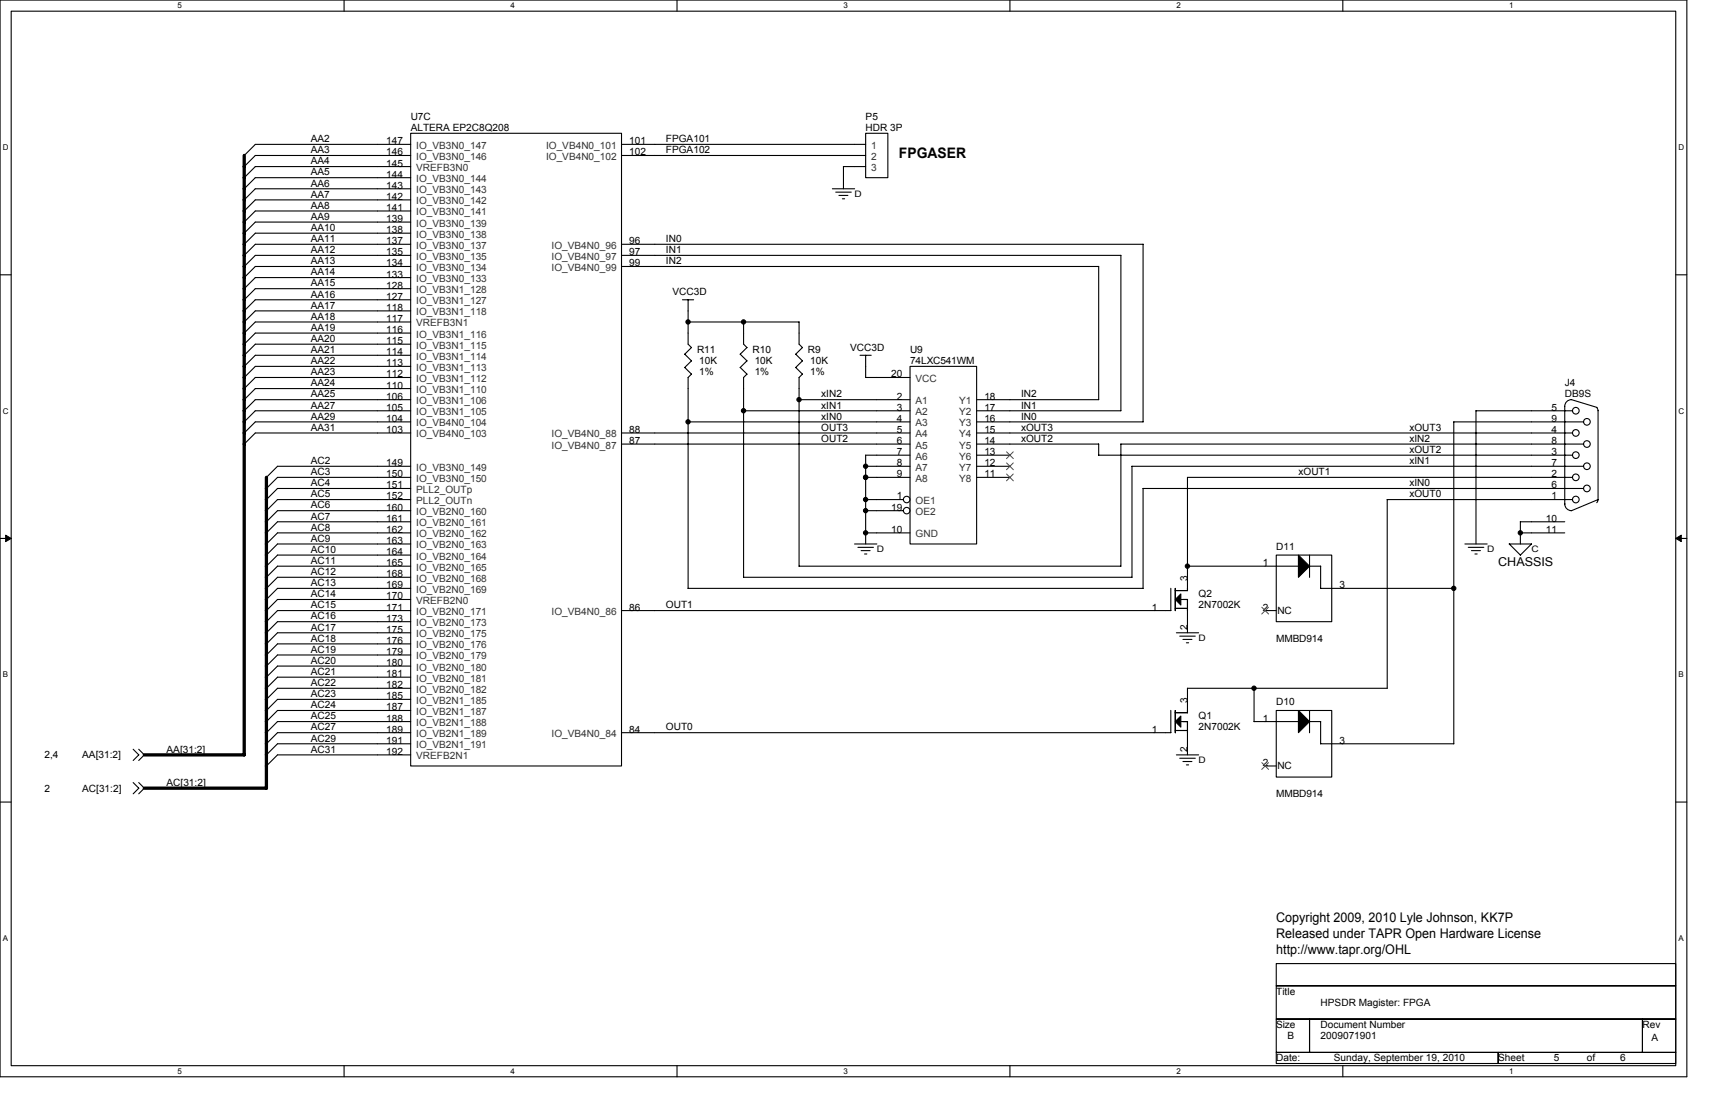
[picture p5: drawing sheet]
<svg xmlns="http://www.w3.org/2000/svg" width="432mm" height="279mm" viewBox="0 0 432 279" stroke-linecap="round" stroke-linejoin="round" font-family="sans-serif">
<path d="M0 0h424.7v271h-424.7zM2.8 2.8h419.1v265.4h-419.1z" fill="none" stroke="#000" stroke-width=".28"/>
<g fill="#fff">
<path d="M44.7 .3h1.1v2.2h-1.1z"/>
<path d="M44.7 268.5h1.1v2.3h-1.1z"/>
</g>
<path d="M86.6 0v2.8M86.6 268.2v2.8" fill="none" stroke="#000" stroke-width=".28"/>
<g fill="#fff">
<path d="M128.5 .3h1.2v2.2h-1.2z"/>
<path d="M128.5 268.5h1.2v2.3h-1.2z"/>
</g>
<path d="M170.5 0v2.8M170.5 268.2v2.8" fill="none" stroke="#000" stroke-width=".28"/>
<g fill="#fff">
<path d="M212.4 .3h1.1v2.2h-1.1z"/>
<path d="M212.4 268.5h1.1v2.3h-1.1z"/>
</g>
<path d="M254.3 0v2.8M254.3 268.2v2.8" fill="none" stroke="#000" stroke-width=".28"/>
<g fill="#fff">
<path d="M296.2 .3h1.1v2.2h-1.1z"/>
<path d="M296.2 268.5h1.1v2.3h-1.1z"/>
</g>
<path d="M338.1 0v2.8M338.1 268.2v2.8" fill="none" stroke="#000" stroke-width=".28"/>
<g fill="#fff">
<path d="M380 .3h1.1v2.2h-1.1z"/>
<path d="M380 268.5h1.1v2.3h-1.1z"/>
<path d="M.7 36h1.5v2.2h-1.5z"/>
<path d="M422.6 36h1.5v2.2h-1.5z"/>
<path d="M.7 102.3h1.5v2.3h-1.5z"/>
<path d="M422.6 102.3h1.5v2.3h-1.5z"/>
</g>
<path d="M0 69.2h2.8M421.9 69.2h2.8" fill="none" stroke="#000" stroke-width=".28"/>
<g fill="#fff">
<path d="M.7 168.7h1.4v2.2h-1.4z"/>
<path d="M422.6 168.7h1.3v2.2h-1.3z"/>
</g>
<path d="M0 135.5h2.8M421.9 135.5h2.8" fill="none" stroke="#000" stroke-width=".28"/>
<path d="M1.4 134.7l1.4 .8-1.4 .8zM421.9 135.5l1.4-.8v1.6z" fill="#000" stroke="#000" stroke-width=".25"/>
<g fill="#fff">
<path d="M.7 235.1h1.4v2.2h-1.4z"/>
<path d="M422.6 235.1h1.4v2.2h-1.4z"/>
</g>
<g fill="none" stroke="#000" stroke-width=".28">
<path d="M103.4 33.5h53.1v159.3h-53.1zM103.4 36.3h-39.1l-2.8 2.9M103.4 39.1h-39.1l-2.8 2.9M156.5 36.3h61.5M156.5 39.1h61.5M218 33.5h5.5v11.2h-5.5zM103.4 47.5h-39.1l-2.8 2.8M103.4 41.9h-39.1l-2.8 2.8M103.4 58.7h-39.1l-2.8 2.8M103.4 55.9h-39.1l-2.8 2.8M103.4 53.1h-39.1l-2.8 2.8M103.4 50.3h-39.1l-2.8 2.8"/>
<path d="M103.4 44.7h-39.1l-2.8 2.8M209.6 47.5h5.6M210.4 48.4h3.9M211.2 49.2h2.3M212.1 50h.6M218 41.9h-5.7l.1 5.6M103.4 75.5h-39.1l-2.8 2.8M103.4 69.9h-39.1l-2.8 2.8M103.4 67.1h-39.1l-2.8 2.8M103.4 64.3h-39.1l-2.8 2.8M103.4 61.5h-39.1l-2.8 2.8M103.4 78.3h-39.1l-2.8 2.8"/>
<path d="M103.4 72.7h-39.1l-2.8 2.8M156.5 64.3h125.7v39.1h-36.3M156.5 61.5h131.3v44.7h-41.9M156.5 67.1h120.1M171.8 75.5h2.8M173.2 75.5v11.1l.9 .9-1.7 1.7M276.6 67.1v33.5h-30.7M103.4 89.4h-39.1l-2.8 2.8M103.4 97.8h-39.1l-2.8 2.8M103.4 95h-39.1l-2.8 2.8M103.4 92.2h-39.1l-2.8 2.8M103.4 86.6h-39.1l-2.8 2.9"/>
<path d="M103.4 83.8h-39.1l-2.8 2.9M103.4 81h-39.1l-2.8 2.9M172.4 89.2l1.7 1.6-1.7 1.7 1.7 1.7-.9 .8v53.1h114.6v-25.2l110.9 .1M173.2 81h28M186.4 89.2l1.7 1.6-1.7 1.7 1.7 1.7-.9 .8v50.3h97.8v-28M187.2 81v5.6l.9 .9-1.7 1.7M200.3 89.2l1.8 1.6-1.8 1.7 1.8 1.7-.9 .8v47.5h81v-30.7M201.2 81v5.6l.9 .9-1.8 1.7M216.5 89.4h2.9M217.9 95h11.2M218 89.4v5.6M229.1 92.2h16.8v44.7h-16.8z"/>
<path d="M103.4 103.4h-39.1l-2.8 2.8M103.4 106.2h-39.1l-2.8 2.8M103.4 109h-39.1l-2.8 2.8M103.4 117.4h-33.6l-2.7 2.8M103.4 100.6h-39.1l-2.8 2.8M156.5 109h72.6M156.5 111.8h72.6M173.2 106.2h55.9M187.2 103.4h41.9M201.2 100.6h27.9M217.9 114.6h11.2M217.9 117.4h11.2"/>
<path d="M218 114.6v22.3M245.9 109h150M245.9 111.8h30.7v2.8M245.9 114.6h8.4M245.9 117.4h8.4M276.6 114.6h119.3M282.2 111.8h116.5M285 117.4h113.7M371.6 103.4h24.3M371.6 103.4v33.5M398.7 106.2h-32.7v81M402 102.6l.4 .8v22.4l-6.8 2.8"/>
<path d="M402.1 102.6l-6.5-2a1.65 1.65 0 0 0-1.6 1.7v24.6M103.4 136.9h-33.6l-2.7 2.8M103.4 120.2h-33.6l-2.7 2.8M103.4 123h-33.6l-2.7 2.8M103.4 125.8h-33.6l-2.7 2.8M103.4 131.3h-33.6l-2.7 2.9M103.4 134.1h-33.6l-2.7 2.8M103.4 128.5h-33.6l-2.7 2.9M103.4 139.7h-33.6l-2.7 2.8M215.2 136.9h5.6M216 137.8h3.9M216.8 138.6h2.3"/>
<path d="M217.7 139.4h.5M217.9 120.2h11.2M217.9 125.8h9.6M217.9 134.1h11.2M217.9 128.5h9.6M245.9 120.2h8.4M321.3 139.7h14v16.8h-14zM329.7 139.7v5.6M349.2 125.8h46.7M349.3 125.7v47.5h-50.3v6.2h-3.1M368.8 136.9h5.6M369.7 137.8h3.9"/>
<path d="M370.5 138.6h2.2M371.3 139.4h.6M382.8 131.3h11.2M382.8 134.1h11.2M382.8 139.7l-2.8-2.8h5.6l-2.8 2.8M382.8 131.3v5.6M394 126.9a1.69 1.69 0 0 0 1.6 1.6M395.9 120.2h-96.9v28.5h-3.1M402.4 125.7l-.4 .8M103.4 156.5h-33.5l-2.8 2.8M103.4 159.3h-33.6l-2.7 2.8M103.4 142.5h-33.6l-2.7 2.8"/>
<path d="M103.4 145.3h-33.6l-2.7 2.8M103.4 148.1h-33.6l-2.7 2.8M103.4 153.7h-33.6l-2.7 2.8M103.4 150.9h-33.6l-2.7 2.8M156.5 153.7h138.3M294.8 148.1v5.6M295.9 148.1v5.6M295.9 153.1h3.1M296.2 159.3h5.6M297.3 150.9h1.7v8.4M299 142.5h27.9M318.5 153.7h2.8"/>
<path d="M329.7 142.5h2.8v5.6h33.6M103.4 164.9h-33.5l-2.8 2.8M103.4 173.2h-33.6l-2.7 2.9M103.4 176h-33.6l-2.7 2.9M103.4 178.8h-33.6l-2.7 2.9M103.4 162.1h-33.6l-2.7 2.8M103.4 167.7h-33.6l-2.7 2.8M103.4 170.5h-33.6l-2.7 2.8M294.8 178.8v5.6M295.9 178.8v5.6M297 160.1h3.9M297.8 161h2.3"/>
<path d="M298.7 161.8h.6M315.7 173.2v8.4h11.2M321.3 178.8h14v16.8h-14zM329.7 178.8v5.6M33.5 188.6l1.4 1.4-1.4 1.4M33.5 197l1.4 1.4-1.4 1.4M34.9 188.6l1.4 1.4-1.4 1.4M34.9 197l1.4 1.4-1.4 1.4M103.4 190h-33.6l-2.7 2.8M103.4 181.6h-33.6l-2.7 2.8M103.4 187.2h-33.6l-2.7 2.8M103.4 184.4h-33.6l-2.7 2.8"/>
<path d="M156.5 184.4h138.3M295.9 183.9h3.1M296.2 190h5.6M297 190.9h3.9M297.3 181.6h1.7v8.4M297.8 191.7h2.3M298.7 192.5h.6M318.5 192.8h2.8M329.7 181.6h2.8v5.6M332.5 187.2h33.5M0 201.9h2.8M421.9 201.9h2.8"/>
<path d="M321.3 242.5h100.6v5.6h-100.6zM321.3 248.1h100.6v8.4h-100.6zM321.3 256.5h8.4v8.4h-8.4zM329.7 256.5h83.8v8.4h-83.8zM413.5 256.5h8.4v8.4h-8.4zM321.3 264.9h55.9v2.8h-55.9zM377.2 264.9h44.7v2.8h-44.7z"/>
<circle cx="396.8" cy="109" r=".84"/>
<circle cx="396.8" cy="114.6" r=".84"/>
<circle cx="396.8" cy="103.4" r=".84"/>
<circle cx="399.6" cy="117.4" r=".84"/>
<circle cx="399.6" cy="111.8" r=".84"/>
<circle cx="399.6" cy="106.2" r=".84"/>
<circle cx="228.3" cy="125.7" r=".82"/>
<circle cx="228.3" cy="128.5" r=".82"/>
<circle cx="396.8" cy="120.1" r=".84"/>
<circle cx="396.8" cy="125.7" r=".84"/>
<circle cx="399.6" cy="122.9" r=".84"/>
</g>
<g fill="#000" stroke="#000" stroke-width=".28">
<path d="M295.9 150.9l1.4-1.4v2.8z" fill-rule="evenodd"/>
<path d="M326.9 139.7l2.8 2.8-2.8 2.8z" fill-rule="evenodd"/>
<path d="M295.9 181.6l1.4-1.4v2.8z" fill-rule="evenodd"/>
<path d="M326.9 178.8l2.8 2.8-2.8 2.8z" fill-rule="evenodd"/>
<circle cx="173.2" cy="81" r=".54"/>
<circle cx="187.2" cy="81" r=".54"/>
<circle cx="173.2" cy="106.2" r=".54"/>
<circle cx="187.2" cy="103.4" r=".54"/>
<circle cx="201.2" cy="100.6" r=".54"/>
<circle cx="217.9" cy="117.4" r=".54"/>
<circle cx="217.9" cy="120.1" r=".54"/>
<circle cx="217.9" cy="125.7" r=".54"/>
<circle cx="217.9" cy="128.5" r=".54"/>
<circle cx="217.9" cy="134.1" r=".54"/>
<circle cx="382.8" cy="134.1" r=".54"/>
<circle cx="299" cy="142.5" r=".54"/>
<circle cx="366" cy="148.1" r=".54"/>
<circle cx="315.7" cy="173.2" r=".54"/>
</g>
<path d="M253.4 113.7l1.7 1.7M253.4 116.5l1.7 1.7M253.4 119.3l1.7 1.7M255.1 113.7l-1.7 1.7M255.1 116.5l-1.7 1.7M255.1 119.3l-1.7 1.7M317.7 152.8l1.7 1.8M319.4 152.8l-1.7 1.8M317.7 192l1.7 1.7M319.4 192l-1.7 1.7" fill="none" stroke="#4c4c4c" stroke-width=".25"/>
<path d="M61.5 39.1v150.9h-25.2M67.1 120.1v78.3h-30.8" fill="none" stroke="#000" stroke-width=".83"/>
<text font-size="3.6" x="226.3" y="39.7">FPGASER</text>
<g font-size="3.3">
<text x="321.3" y="232.1">Copyright 2009, 2010 Lyle Johnson, KK7P</text>
<text x="321.3" y="236.1">Released under TAPR Open Hardware License</text>
<text x="321.3" y="240.1">http://www.tapr.org/OHL</text>
</g>
<text font-size="3.1" x="377.2" y="142.5">CHASSIS</text>
<g font-size="2.5">
<text x="78.3" y="35.8">AA2</text>
<text x="103.4" y="30.2">U7C</text>
<text x="103.4" y="33">ALTERA EP2C8Q208</text>
<text x="167.7" y="35.8">FPGA101</text>
<text x="218" y="30.2">P5</text>
<text x="218" y="33">HDR 3P</text>
<text x="78.3" y="38.6">AA3</text>
<text x="78.3" y="41.4">AA4</text>
<text x="97.3" y="39.1">146</text>
<text x="97.3" y="36.3">147</text>
<text x="97.3" y="41.9">145</text>
<text x="158.4" y="36.3">101</text>
<text x="158.4" y="39.1">102</text>
<text x="167.7" y="38.6">FPGA102</text>
<text x="78.3" y="44.2">AA5</text>
<text x="78.3" y="47">AA6</text>
<text x="97.3" y="47.5">143</text>
<text x="97.3" y="44.7">144</text>
<text x="78.3" y="49.8">AA7</text>
<text x="78.3" y="52.6">AA8</text>
<text x="97.3" y="53.1">141</text>
<text x="97.3" y="50.3">142</text>
<text x="78.3" y="58.1">AA10</text>
<text x="78.3" y="55.3">AA9</text>
<text x="97.3" y="58.7">138</text>
<text x="97.3" y="55.9">139</text>
<text x="78.3" y="60.9">AA11</text>
<text x="78.3" y="63.7">AA12</text>
<text x="97.3" y="64.3">135</text>
<text x="97.3" y="61.5">137</text>
<text x="158.4" y="61.5">96</text>
<text x="158.4" y="64.3">97</text>
<text x="167.7" y="63.7">IN1</text>
<text x="167.7" y="60.9">IN0</text>
<text x="78.3" y="69.3">AA14</text>
<text x="78.3" y="66.5">AA13</text>
<text x="97.3" y="69.8">133</text>
<text x="97.3" y="67.1">134</text>
<text x="158.4" y="67.1">99</text>
<text x="167.7" y="66.5">IN2</text>
<text x="78.3" y="77.7">AA17</text>
<text x="78.3" y="74.9">AA16</text>
<text x="78.3" y="72.1">AA15</text>
<text x="97.3" y="75.4">127</text>
<text x="97.3" y="72.6">128</text>
<text x="169.3" y="74.4">VCC3D</text>
<text x="78.3" y="80.5">AA18</text>
<text x="78.3" y="83.3">AA19</text>
<text x="97.3" y="83.8">116</text>
<text x="97.3" y="78.2">118</text>
<text x="97.3" y="81">117</text>
<text x="78.3" y="86.1">AA20</text>
<text x="78.3" y="88.9">AA21</text>
<text x="97.3" y="89.4">114</text>
<text x="97.3" y="86.6">115</text>
<text x="175.5" y="88.9">R11</text>
<text x="189.5" y="88.9">R10</text>
<text x="203.4" y="88.9">R9</text>
<text x="214" y="88.3">VCC3D</text>
<text x="229.1" y="88.9">U9</text>
<text x="78.3" y="91.7">AA22</text>
<text x="78.3" y="94.5">AA23</text>
<text x="97.3" y="95">112</text>
<text x="97.3" y="92.2">113</text>
<text x="176" y="91.7">10K</text>
<text x="176" y="94.5">1%</text>
<text x="190" y="91.7">10K</text>
<text x="190" y="94.5">1%</text>
<text x="204" y="91.7">10K</text>
<text x="204" y="94.5">1%</text>
<text x="224.4" y="95">20</text>
<text x="229.1" y="91.7">74LXC541WM</text>
<text x="78.3" y="100.1">AA25</text>
<text x="78.3" y="97.3">AA24</text>
<text x="97.3" y="100.6">106</text>
<text x="97.3" y="97.8">110</text>
<text x="206.8" y="100.1">xIN2</text>
<text x="225.8" y="100.6">2</text>
<text x="247.8" y="100.6">18</text>
<text x="257.1" y="100.1">IN2</text>
<text x="394" y="97.3">J4</text>
<text x="394" y="100.1">DB9S</text>
<text x="78.3" y="102.8">AA27</text>
<text x="78.3" y="105.6">AA29</text>
<text x="97.3" y="103.4">105</text>
<text x="97.3" y="106.2">104</text>
<text x="206.8" y="105.6">xIN0</text>
<text x="206.8" y="102.8">xIN1</text>
<text x="225.8" y="103.4">3</text>
<text x="225.8" y="106.2">4</text>
<text x="247.8" y="103.4">17</text>
<text x="247.8" y="106.2">16</text>
<text x="257.1" y="102.8">IN1</text>
<text x="257.1" y="105.6">IN0</text>
<text x="390.6" y="103.4">5</text>
<text x="390.6" y="106.2">9</text>
<text x="78.3" y="108.4">AA31</text>
<text x="97.3" y="109">103</text>
<text x="158.4" y="111.8">87</text>
<text x="158.4" y="109">88</text>
<text x="206.8" y="108.4">OUT3</text>
<text x="206.8" y="111.2">OUT2</text>
<text x="225.8" y="109">5</text>
<text x="225.8" y="111.8">6</text>
<text x="247.8" y="109">15</text>
<text x="247.8" y="111.8">14</text>
<text x="257.1" y="108.4">xOUT3</text>
<text x="257.1" y="111.2">xOUT2</text>
<text x="354.9" y="111.2">xIN2</text>
<text x="354.9" y="108.4">xOUT3</text>
<text x="390.6" y="109">4</text>
<text x="390.6" y="111.8">8</text>
<text x="78.3" y="116.8">AC2</text>
<text x="78.3" y="119.6">AC3</text>
<text x="97.3" y="117.3">149</text>
<text x="225.8" y="114.6">7</text>
<text x="225.8" y="117.3">8</text>
<text x="247.8" y="114.6">13</text>
<text x="247.8" y="117.3">12</text>
<text x="326.9" y="119.6">xOUT1</text>
<text x="354.9" y="116.8">xIN1</text>
<text x="354.9" y="114">xOUT2</text>
<text x="390.6" y="114.6">3</text>
<text x="390.6" y="117.3">7</text>
<text x="78.3" y="122.4">AC4</text>
<text x="78.3" y="125.2">AC5</text>
<text x="97.3" y="120.1">150</text>
<text x="97.3" y="125.7">152</text>
<text x="97.3" y="122.9">151</text>
<text x="225.8" y="120.1">9</text>
<text x="225.8" y="125.7">1</text>
<text x="247.8" y="120.1">11</text>
<text x="354.9" y="125.2">xOUT0</text>
<text x="354.9" y="122.4">xIN0</text>
<text x="390.6" y="120.1">2</text>
<text x="390.6" y="122.9">6</text>
<text x="390.6" y="125.7">1</text>
<text x="78.3" y="128">AC6</text>
<text x="78.3" y="130.8">AC7</text>
<text x="97.3" y="128.5">160</text>
<text x="97.3" y="131.3">161</text>
<text x="224.4" y="128.5">19</text>
<text x="389.2" y="131.3">10</text>
<text x="78.3" y="136.4">AC9</text>
<text x="78.3" y="133.6">AC8</text>
<text x="97.3" y="134.1">162</text>
<text x="97.3" y="136.9">163</text>
<text x="224.4" y="134.1">10</text>
<text x="389.2" y="134.1">11</text>
<text x="78.3" y="139.2">AC10</text>
<text x="78.3" y="142">AC11</text>
<text x="97.3" y="139.7">164</text>
<text x="97.3" y="142.5">165</text>
<text x="318" y="142.5">1</text>
<text x="321.3" y="138.3">D11</text>
<text x="78.3" y="147.6">AC13</text>
<text x="78.3" y="144.8">AC12</text>
<text x="97.3" y="145.3">168</text>
<text x="97.3" y="148.1">169</text>
<text x="299" y="146.2" transform="rotate(-90 299 146.2)">3</text>
<text x="337.2" y="148.1">3</text>
<text x="78.3" y="150.3">AC14</text>
<text x="78.3" y="155.9">AC16</text>
<text x="78.3" y="153.1">AC15</text>
<text x="97.3" y="153.7">171</text>
<text x="97.3" y="150.9">170</text>
<text x="158.4" y="153.7">86</text>
<text x="167.7" y="153.1">OUT1</text>
<text x="290" y="153.7">1</text>
<text x="301.8" y="150.3">Q2</text>
<text x="301.8" y="153.1">2N7002K</text>
<text x="318" y="153.7">2</text>
<text x="321.6" y="154.5">NC</text>
<text x="78.3" y="158.7">AC17</text>
<text x="78.3" y="161.5">AC18</text>
<text x="97.3" y="156.5">173</text>
<text x="97.3" y="159.3">175</text>
<text x="299" y="158.6" transform="rotate(-90 299 158.6)">2</text>
<text x="321.3" y="161.5">MMBD914</text>
<text x="78.3" y="164.3">AC19</text>
<text x="78.3" y="167.1">AC20</text>
<text x="97.3" y="162.1">176</text>
<text x="97.3" y="164.8">179</text>
<text x="97.3" y="167.6">180</text>
<text x="78.3" y="169.9">AC21</text>
<text x="78.3" y="172.7">AC22</text>
<text x="97.3" y="173.2">182</text>
<text x="97.3" y="170.4">181</text>
<text x="78.3" y="175.5">AC23</text>
<text x="78.3" y="178.3">AC24</text>
<text x="97.3" y="176">185</text>
<text x="97.3" y="178.8">187</text>
<text x="299" y="176.9" transform="rotate(-90 299 176.9)">3</text>
<text x="321.3" y="177.4">D10</text>
<text x="78.3" y="183.9">AC27</text>
<text x="78.3" y="181.1">AC25</text>
<text x="97.3" y="181.6">188</text>
<text x="97.3" y="184.4">189</text>
<text x="158.4" y="184.4">84</text>
<text x="167.7" y="183.9">OUT0</text>
<text x="290" y="184.4">1</text>
<text x="301.8" y="181.1">Q1</text>
<text x="301.8" y="183.9">2N7002K</text>
<text x="318" y="181.6">1</text>
<text x="11.2" y="190.9">2,4</text>
<text x="20.7" y="190.9">AA[31:2]</text>
<text x="41.9" y="189.5">AA[31:2]</text>
<text x="78.3" y="186.7">AC29</text>
<text x="78.3" y="189.5">AC31</text>
<text x="97.3" y="187.2">191</text>
<text x="97.3" y="190">192</text>
<text x="299" y="189.3" transform="rotate(-90 299 189.3)">2</text>
<text x="337.2" y="187.2">3</text>
<text x="41.9" y="197.8">AC[31:2]</text>
<text x="318" y="192.8">2</text>
<text x="321.6" y="193.7">NC</text>
<text x="11.2" y="199.2">2</text>
<text x="20.7" y="199.2">AC[31:2]</text>
<text x="321.3" y="200.6">MMBD914</text>
<text x="321.3" y="250.4">Title</text>
<text x="332.5" y="253.2">HPSDR Magister: FPGA</text>
<text x="321.3" y="258.8">Size</text>
<text x="324.1" y="261.6">B</text>
<text x="332.5" y="258.8">Document Number</text>
<text x="332.5" y="261.6">2009071901</text>
<text x="413.5" y="258.8">Rev</text>
<text x="415.8" y="262.1">A</text>
<text x="321.3" y="267.1">Date:</text>
<text x="335.9" y="267.1">Sunday, September 19, 2010</text>
<text x="377.2" y="267.1">Sheet</text>
<text x="391.2" y="267.1">5</text>
<text x="399.6" y="267.1">of</text>
<text x="407.9" y="267.1">6</text>
</g>
<g font-size="2.5" fill="#333">
<text x="104.8" y="40.3">IO_VB3N0_146</text>
<text x="104.8" y="37.5">IO_VB3N0_147</text>
<text x="137.5" y="37.5">IO_VB4N0_101</text>
<text x="137.5" y="40.3">IO_VB4N0_102</text>
<text x="219.4" y="37.5">1</text>
<text x="219.4" y="40.3">2</text>
<text x="104.8" y="45.8">IO_VB3N0_144</text>
<text x="104.8" y="43.1">VREFB3N0</text>
<text x="219.4" y="43.1">3</text>
<text x="104.8" y="51.4">IO_VB3N0_142</text>
<text x="104.8" y="48.6">IO_VB3N0_143</text>
<text x="104.8" y="59.8">IO_VB3N0_138</text>
<text x="104.8" y="57">IO_VB3N0_139</text>
<text x="104.8" y="54.2">IO_VB3N0_141</text>
<text x="104.8" y="65.4">IO_VB3N0_135</text>
<text x="104.8" y="62.6">IO_VB3N0_137</text>
<text x="138.9" y="62.6">IO_VB4N0_96</text>
<text x="138.9" y="65.4">IO_VB4N0_97</text>
<text x="104.8" y="71">IO_VB3N0_133</text>
<text x="104.8" y="68.2">IO_VB3N0_134</text>
<text x="138.9" y="68.2">IO_VB4N0_99</text>
<text x="104.8" y="76.6">IO_VB3N1_127</text>
<text x="104.8" y="73.8">IO_VB3N1_128</text>
<text x="104.8" y="79.4">IO_VB3N1_118</text>
<text x="104.8" y="82.2">VREFB3N1</text>
<text x="104.8" y="87.8">IO_VB3N1_115</text>
<text x="104.8" y="85">IO_VB3N1_116</text>
<text x="104.8" y="93.3">IO_VB3N1_113</text>
<text x="104.8" y="90.6">IO_VB3N1_114</text>
<text x="104.8" y="101.7">IO_VB3N1_106</text>
<text x="104.8" y="98.9">IO_VB3N1_110</text>
<text x="104.8" y="96.1">IO_VB3N1_112</text>
<text x="230.5" y="101.7">A1</text>
<text x="230.5" y="96.1">VCC</text>
<text x="241.5" y="101.7">Y1</text>
<text x="104.8" y="104.5">IO_VB3N1_105</text>
<text x="104.8" y="107.3">IO_VB4N0_104</text>
<text x="230.5" y="104.5">A2</text>
<text x="230.5" y="107.3">A3</text>
<text x="241.5" y="104.5">Y2</text>
<text x="241.5" y="107.3">Y3</text>
<text x="104.8" y="110.1">IO_VB4N0_103</text>
<text x="138.9" y="112.9">IO_VB4N0_87</text>
<text x="138.9" y="110.1">IO_VB4N0_88</text>
<text x="230.5" y="110.1">A4</text>
<text x="230.5" y="112.9">A5</text>
<text x="241.5" y="110.1">Y4</text>
<text x="241.5" y="112.9">Y5</text>
<text x="104.8" y="118.5">IO_VB3N0_149</text>
<text x="230.5" y="115.7">A6</text>
<text x="230.5" y="118.5">A7</text>
<text x="241.5" y="115.7">Y6</text>
<text x="241.5" y="118.5">Y7</text>
<text x="104.8" y="121.3">IO_VB3N0_150</text>
<text x="104.8" y="124.1">PLL2_OUTp</text>
<text x="230.5" y="121.3">A8</text>
<text x="241.5" y="121.3">Y8</text>
<text x="104.8" y="126.9">PLL2_OUTn</text>
<text x="104.8" y="129.7">IO_VB2N0_160</text>
<text x="230.5" y="126.9">OE1</text>
<text x="230.5" y="129.7">OE2</text>
<text x="104.8" y="132.5">IO_VB2N0_161</text>
<text x="104.8" y="135.3">IO_VB2N0_162</text>
<text x="230.5" y="135.3">GND</text>
<text x="104.8" y="138.1">IO_VB2N0_163</text>
<text x="104.8" y="140.8">IO_VB2N0_164</text>
<text x="104.8" y="143.6">IO_VB2N0_165</text>
<text x="104.8" y="146.4">IO_VB2N0_168</text>
<text x="104.8" y="149.2">IO_VB2N0_169</text>
<text x="104.8" y="154.8">IO_VB2N0_171</text>
<text x="104.8" y="152">VREFB2N0</text>
<text x="138.9" y="154.8">IO_VB4N0_86</text>
<text x="104.8" y="157.6">IO_VB2N0_173</text>
<text x="104.8" y="160.4">IO_VB2N0_175</text>
<text x="104.8" y="163.2">IO_VB2N0_176</text>
<text x="104.8" y="166">IO_VB2N0_179</text>
<text x="104.8" y="168.8">IO_VB2N0_180</text>
<text x="104.8" y="171.6">IO_VB2N0_181</text>
<text x="104.8" y="174.4">IO_VB2N0_182</text>
<text x="104.8" y="177.2">IO_VB2N1_185</text>
<text x="104.8" y="180">IO_VB2N1_187</text>
<text x="104.8" y="182.8">IO_VB2N1_188</text>
<text x="104.8" y="185.5">IO_VB2N1_189</text>
<text x="138.9" y="185.5">IO_VB4N0_84</text>
<text x="104.8" y="188.3">IO_VB2N1_191</text>
<text x="104.8" y="191.1">VREFB2N1</text>
</g>
<g font-size="2.2">
<text x="215.2" y="49.6">D</text>
<text x="220.7" y="139">D</text>
<text x="374.4" y="139">D</text>
<text x="385.6" y="139">C</text>
<text x="301.8" y="161.3">D</text>
<text x="301.8" y="192">D</text>
</g>
<g font-size="2">
<text x="44.7" y="2.1">5</text>
<text x="128.5" y="2.1">4</text>
<text x="212.4" y="2.1">3</text>
<text x="296.2" y="2.1">2</text>
<text x="380" y="2.1">1</text>
<text x=".7" y="37.8">D</text>
<text x="422.6" y="37.8">D</text>
<text x=".7" y="104.1">C</text>
<text x="422.6" y="104.1">C</text>
<text x=".7" y="170.5">B</text>
<text x="422.6" y="170.5">B</text>
<text x=".7" y="236.9">A</text>
<text x="422.6" y="236.9">A</text>
<text x="44.7" y="270.3">5</text>
<text x="128.5" y="270.3">4</text>
<text x="212.4" y="270.3">3</text>
<text x="296.2" y="270.3">2</text>
<text x="380" y="270.3">1</text>
</g>
</svg>
